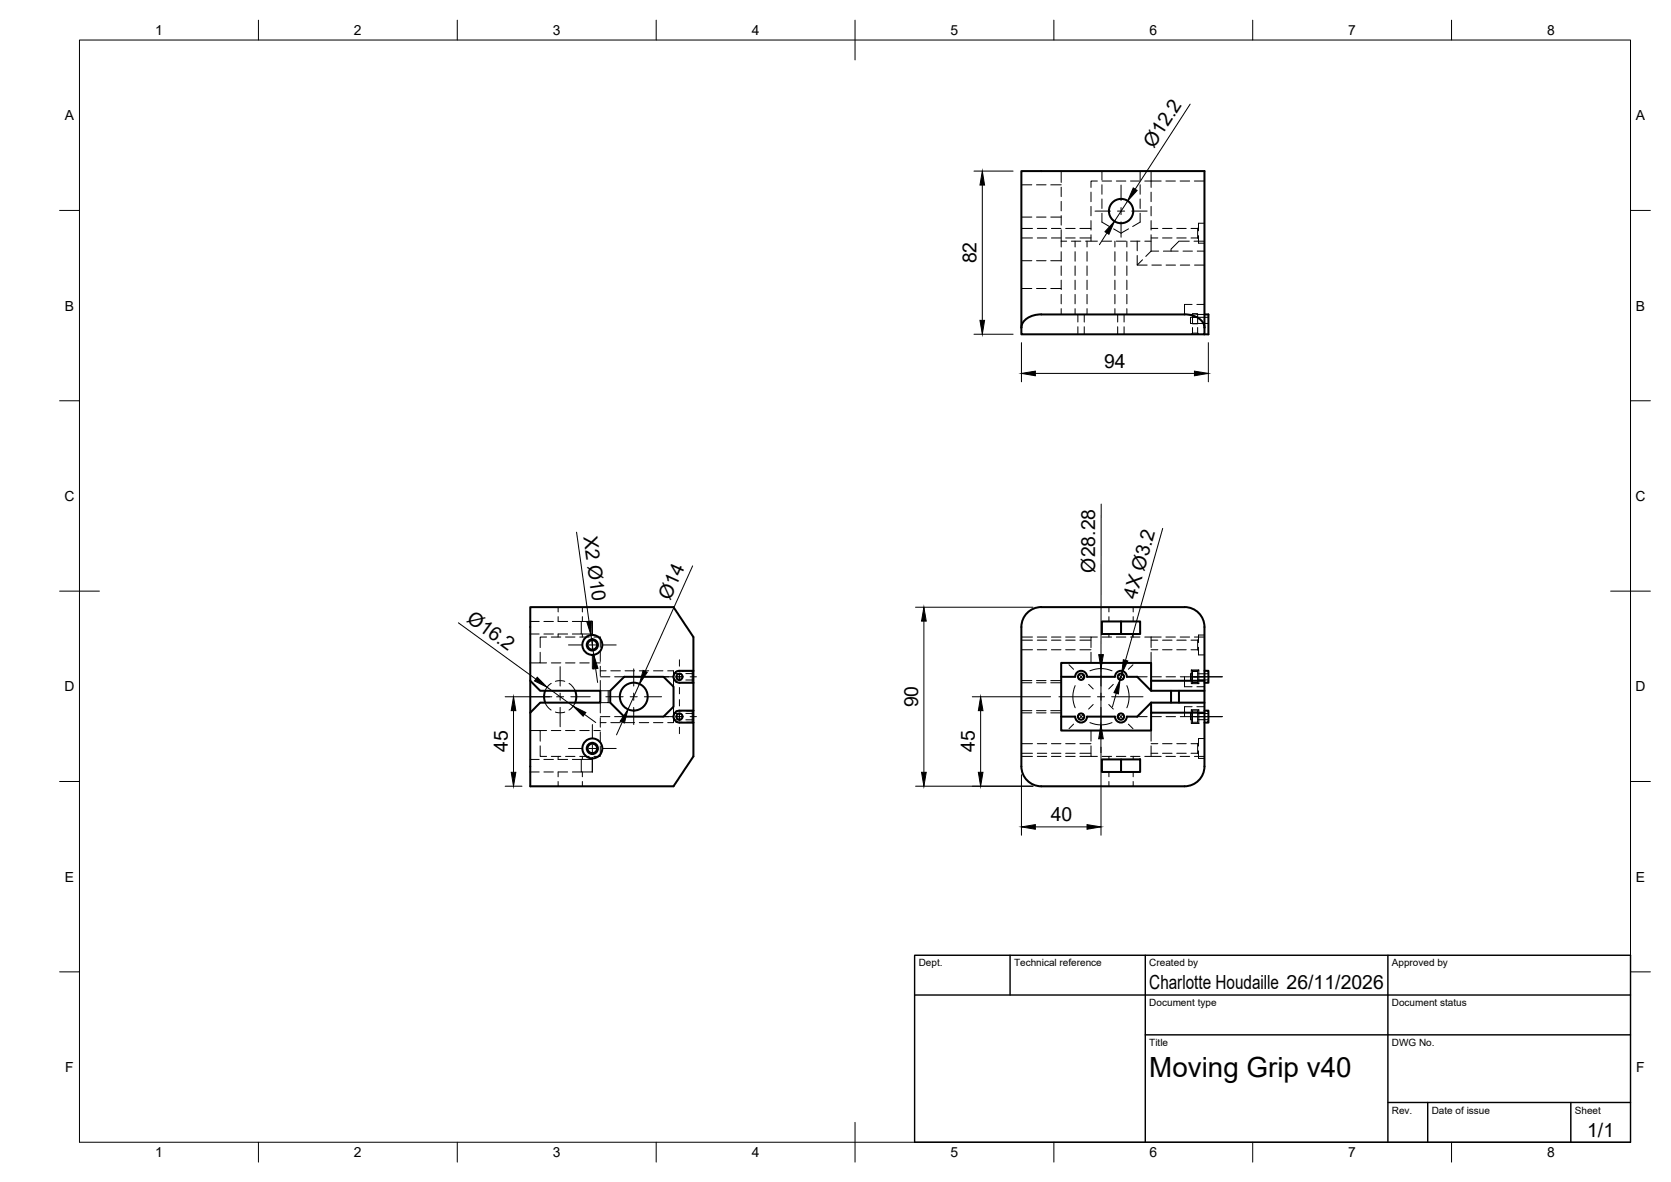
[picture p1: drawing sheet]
<svg xmlns="http://www.w3.org/2000/svg" width="420mm" height="297mm" viewBox="0 0 420 297" stroke-linecap="round" stroke-linejoin="round" font-family="sans-serif">
<!-- layer: Visible -->
<g fill="none" stroke="#000" stroke-width=".51">
<path d="M302.9 79h.9v5h-.9M256.8 82.3a4.1 4.1 0 0 1 4.1-3.2l36.9-.1a4.8 4.8 0 0 1 5 2.7l.1 .6M256.8 82.3v-39.3h46.1v39.3M256.8 82.3v1.7h46.1v-1.7M133.3 152.6h36.1l4.9 7.5v30l-4.9 7.5h-36.1v-18.5l2.5-2.5h15.1v-3h-15.1l-2.5-2.5zM258.6 153.7a4.8 4.8 0 0 1 3.2-1.1h36a5 5 0 0 1 5.1 5v35a5 5 0 0 1-5.1 5h-36a5 5 0 0 1-5-5v-35a5 5 0 0 1 1.8-3.9zM277.1 156.2h9.6v3.1h-9.6zM281.9 156.2v3.1M133.3 171.1v8M137.1 173.6l-.3 1.5 .3 1.5M144.6 173.6l.3 1.5-.3 1.5M157 170.1h9.8l2.6 2.5v5l-2.6 2.5h-9.8l-3.6-3.5v-3z"/>
<path d="M170.8 171.6h3.5M174.3 168.6h-3.5a1.49 1.49 0 0 0-1.4 1.5 1.49 1.49 0 0 0 1.4 1.5M174.3 178.6h-3.5a1.49 1.49 0 0 0-1.4 1.5 1.49 1.49 0 0 0 1.4 1.5h3.5M266.8 170.1h3.5M270.3 170.1a1.49 1.49 0 0 1 1.5-1.5 1.49 1.49 0 0 1 1.5 1.5h7.1a1.49 1.49 0 0 1 1.5-1.5 1.49 1.49 0 0 1 1.4 1.5h2.6l3.5 3.5v-2.5M289.4 176.6l-3.5 3.5h-2.6a1.5 1.5 0 0 1-1.5 1.5 1.5 1.5 0 0 1-1.5-1.5h-7a1.49 1.49 0 0 1-1.5 1.5 1.49 1.49 0 0 1-1.5-1.5M289.4 176.6v2.5M289.4 176.6h13.5M289.4 173.6h13.5M294.4 173.6v3M296.4 173.6v3M302.9 171.1h-13.5v-4.5h-22.6v17h22.6v-4.5h13.5"/>
<path d="M302.9 168.6h.9v3h-.9M302.9 178.6h.9v3h-.9M266.8 180.1h3.5M277.1 190.8h9.6v3.2h-9.6zM281.9 190.8v3.2"/>
<circle cx="281.9" cy="53" r="3.1"/>
<circle cx="148.9" cy="162.1" r="1.41"/>
<circle cx="148.9" cy="162.1" r="1.2"/>
<circle cx="148.9" cy="162.1" r="2.51"/>
<circle cx="159.4" cy="175.1" r="3.5"/>
<circle cx="170.8" cy="170.1" r=".77"/>
<circle cx="271.8" cy="170.1" r=".79"/>
<circle cx="281.8" cy="170.1" r=".79"/>
<circle cx="148.9" cy="188.1" r="1.41"/>
<circle cx="148.9" cy="188.1" r="1.2"/>
<circle cx="148.9" cy="188.1" r="2.51"/>
<circle cx="170.8" cy="180.1" r=".77"/>
<circle cx="271.8" cy="180.1" r=".79"/>
<circle cx="281.8" cy="180.1" r=".79"/>
</g>
<!-- layer: Hidden -->
<g fill="none" stroke="#000" stroke-width=".25">
<path d="M256.8 57.4h2.8M256.8 59.8h2.8M256.8 54.6h2.6M256.8 46.4h2.6M260.6 54.6h2.4M260.6 46.4h2.4M260.8 57.4h2.4M260.8 59.8h2.4M264.2 54.6h2.6M264.2 46.4h2.6M264.4 57.4h2.4M264.4 59.8h2.4"/>
<path d="M266.8 43v2.9M266.8 47v2.4M266.8 50.6v2.4M266.8 54.2v2.4M266.8 57.7v4.4M267.9 57.4h2.4M267.9 59.8h2.4M271.5 57.4h2.8M271.5 59.8h2.8M274.3 48.3v2.4M274.3 51.9v2.3M274.3 55.4v2.4"/>
<path d="M274.3 59v1.6M275.9 45.5h-1.6v1.6M277.1 43v2.2M277.1 46.4v2.4M277.1 50v2.4M277.1 53.6v2.2l1.9 1.1M277.1 45.5h2.4M280 57.5l1.9 1.1 1.9-1.1M280.7 45.5h2.4M284.3 45.5h2.3M286.7 53.6v2.2l-1.9 1.1M286.7 43v2.2"/>
<path d="M286.7 46.4v2.4M286.7 50v2.4M287.8 45.5h4.2M289.4 59v4.1M289.4 43v4.1M289.4 48.3v2.4M289.4 51.9v2.3M289.4 55.4v2.4M289.4 57.4h1.7M289.4 59.8h1.7M292.3 57.4h2.4M292.3 59.8h2.4"/>
<path d="M293.2 45.5h2.4M295.9 57.4h2.4M295.9 59.8h2.4M296.7 45.5h2.4M299.5 57.4h1.6M299.5 59.8h1.6M300.3 45.5h2.6M301.1 57.4v2.4M301.1 59.8l.2 .2M301.3 59.2v1.9h1.6M301.3 57.2l-.2 .2M302.9 56.1h-1.6v1.9"/>
<path d="M256.8 72.5h2.6M256.8 65.5h2.6M260.6 72.5h2.4M260.6 65.5h2.4M264.2 72.5h2.6M264.2 65.5h2.6M266.8 60.6h1.4M266.8 63.3v2.3M266.8 66.8v2.4M266.8 70.4v2.4M266.8 74v2.4M266.8 77.6v1.4"/>
<path d="M269.4 60.6h2.4M270.3 60.6v1.5M270.3 63.3v2.3M270.3 66.8v2.4M270.3 70.4v2.4M270.3 74v2.4M270.3 77.6v1.4M271 79v1.9M272.6 79v1.9M273 60.6h2.9M273.3 60.6v1.5M273.3 63.3v2.3"/>
<path d="M273.3 66.8v2.4M273.3 70.4v2.4M273.3 74v2.4M273.3 77.6v1.4M277.1 60.6h2.4M280.3 60.6v1.5M280.3 63.3v2.3M280.3 66.8v2.4M280.3 70.4v2.4M280.3 74v2.4M280.3 77.6v1.4M280.7 60.6h2.4"/>
<path d="M281 79v1.9M282.6 79v1.9M283.3 60.6v1.5M283.3 63.3v2.3M283.3 66.8v2.4M283.3 70.4v2.4M283.3 74v2.4M283.3 77.6v1.4M284.3 60.6h2.3M285.9 64.2v2.4l1.4-1.3M285.9 60.6v2.4M285.9 66.6h2.5"/>
<path d="M287.8 60.6h1.6M289.4 63.1l-1.3 1.3M289.4 63.1h1.9M289.6 66.6h2.4M292.5 63.1h3.7M293.2 66.6h2.4M296.8 66.6h2.3M297.5 63.1h2.3M299 60.6h-2.6l-2 2v.5M299.7 76.5h-1.9v2.5h1.9M299.8 78.9v2.2M299.8 78.9h1.3v.8h-1.3h1.3v1.4"/>
<path d="M299.8 79.7h-.5v1.6h.5M299.8 78.9h1.3M300.2 60.6h2.7M300.4 66.6h2.5M300.9 76.5h2M300.9 79h2M301 63.1h1.9M301.1 79.7h2.7M271 82.1v1.9M272.6 82.1v1.9M281 82.1v1.9M282.6 82.1v1.9"/>
<path d="M299.6 84l.2-.3h1.3l.3 .3M299.8 82.3v1.4M299.8 81.3h1.3M301.1 82.3v1.4M301.1 81.3h2.7M133.3 156.2h2.3M133.3 159.3h2.3M136.8 156.2h2.3M136.8 159.3h2.3M140.3 155v1.2h2.4M140.3 152.6v1.2M142.7 159.3h-2.4v.8"/>
<path d="M143.9 156.2h2.3v3.1h-2.3M146.2 156.2h2.7v3.1h-2.7M146.4 152.6v1.2M146.4 155v1.2M146.4 159.3v.8M278.8 152.6v1.2M278.8 155v1.2M278.8 159.3v.8M284.9 152.6v1.2M284.9 155v1.2M284.9 159.3v.8M302.9 159.6h-1.6v1.9"/>
<path d="M135.8 163.9v2.7h-2.5M135.8 166.6h1.6M137.1 176.6l.5 1 1 .8M137.4 160.1h-1.6v2.6M138.6 171.7l-1 .9-.5 1M138.6 160.1h2.4M138.6 166.6h2.4M139.7 171.2l.8-.1 1.5 .1M139.7 179l.8 .1 1.5-.1M142.2 160.1h2.4M142.2 166.6h2.4M143.1 171.7l.9 .9 .6 1"/>
<path d="M144.6 176.6l-.6 1-.9 .8M145.8 160.1h2.3M145.8 166.6h2.3M149.3 160.1h1.6v2.6M149.3 166.6h1.6M150.9 171v2.6h2.5M150.9 170.1h2.5M150.9 163.9v2.3M150.9 167.4v2.4M150.9 168.6h1.5M152.9 173.6v3h-2v2.6M152.9 176.6h.5"/>
<path d="M153.6 168.6h2.4M154.5 170.1h2.5M157.2 168.6h2.4M160.7 168.6h2.4M164.3 168.6h2.4M166.8 170.1h2.6v2.5M167.9 168.6h1.5v1.5M169.4 170.9h1.9M169.4 177.6v2.5M169.4 169.3h1.9M169.4 179.3h1.9M171.4 178.7h-1.4l-.8 1.4 .8 1.4h1.4"/>
<path d="M172.4 170.9h1.9M172.4 169.3h1.9M172.4 179.3h1.9M172.6 178.7h1.5M174.1 168.7v2.8l.2 .3M174.1 168.7h-4.1l-.8 1.4 .8 1.4h4.1M174.3 178.4l-.2 .3v2.8M174.3 168.4l-.2 .3M256.8 160.1h2.8M256.8 160.9h2.8M256.8 163.3h2.8M256.8 178.6h2.6"/>
<path d="M256.8 171.6h2.6M256.8 179.1h2.6M256.8 171h2.6M260.6 178.6h2.4M260.6 171.6h2.4M260.6 179.1h2.4M260.6 171h2.4M260.8 160.1h2.4M260.8 160.9h2.4M260.8 163.3h2.4M264.2 178.6h2.6M264.2 171.6h2.6"/>
<path d="M264.2 179.1h2.6M264.2 171h2.6M264.4 160.1h2.4M264.4 160.9h2.4M264.4 163.3h2.4M267.9 160.1h2.4M267.9 160.9h2.4M267.9 163.3h2.4M271.5 160.1h2.8M271.5 160.9h2.8M271.5 163.3h2.8M274.3 163.9v2.7"/>
<path d="M275.9 160.1h-1.6v2.6M277.1 160.1h2.4M280.7 160.1h2.4M284.3 160.1h2.3M285.9 170.1h2.5M287.8 160.1h4.2M289.4 160.1v2.6M289.4 163.9v2.7M289.4 160.9h1.7M289.4 163.3h1.7M289.6 170.1h2.4M292.3 160.9h2.4"/>
<path d="M292.3 163.3h2.4M293.2 160.1h2.4M293.2 170.1h2.4M295.9 160.9h2.4M295.9 163.3h2.4M296.7 160.1h2.4M296.8 170.1h2.3M297.8 170.1v2.5h1.9M299.5 160.9h1.6M299.5 163.3h1.6M299.6 171.8l.2-.3h1.3l.3 .3zM299.6 178.4h1.8v3.4h-1.8z"/>
<path d="M299.6 168.4v3.4M299.6 178.4l.2 .3M299.7 177.6h-1.9v2.5M299.8 168.7l-.2-.3h1.8l-.3 .3M299.8 168.6l1.3 .1M299.8 179.3h-.5v1.6h.5M299.8 169.3h-.5v1.6h.5M299.8 168.7h1.3M299.8 168.6h1.3M300.3 160.1h2.6M300.9 172.6h2M300.9 177.6h2"/>
<path d="M301.1 168.6v2.9h-1.3v-2.8M301.1 178.7h-1.3v2.8M301.1 160.9v2.4M301.1 178.7v2.8h-1.3M301.1 163.3l.2 .2M301.1 179.3h2.7M301.1 169.3h2.7M301.1 170.9h2.7M301.3 162.7v1.9h1.6M301.3 160.7l-.2 .2M301.4 168.4v3.4M301.4 178.4l-.3 .3"/>
<path d="M302.9 170.1h-3.1M133.3 183.6h2.5v2.7M133.3 190.8h2.3M133.3 194h2.3M135.8 187.4v2.7h1.6M135.8 183.6h1.6M136.8 190.8h2.3M136.8 194h2.3M138.6 190.1h2.4M138.6 183.6h2.4M140.3 190.1v.7h2.4M140.3 196.4v1.2"/>
<path d="M142.2 190.1h2.4M142.2 183.6h2.4M142.7 194h-2.4v1.2M143.9 190.8h5v3.2h-2.7v-3.2M143.9 194h2.3M145.8 190.1h2.3M145.8 183.6h2.3M146.4 190.1v.7M146.4 194v1.2M146.4 196.4v1.2M149.3 183.6h1.6M150.9 187.5v2.6h-1.6"/>
<path d="M150.9 180.1h2.5M150.9 180.4v2.3M150.9 183.9v2.4M150.9 181.6h1.5M153.6 181.6h2.4M154.5 180.1h2.5M157.2 181.6h2.4M160.7 181.6h2.4M164.3 181.6h2.4M166.8 180.1h2.6M169.4 180.1v1.5h-1.5M169.4 180.9h1.9"/>
<path d="M172.4 180.9h1.9M172.6 181.5h1.5M174.1 181.5l.2 .3M256.8 190.1h2.8M256.8 186.9h2.8M256.8 189.3h2.8M260.8 190.1h2.4M260.8 186.9h2.4M260.8 189.3h2.4M264.4 190.1h2.4M264.4 186.9h2.4M264.4 189.3h2.4"/>
<path d="M267.9 190.1h2.4M267.9 186.9h2.4M267.9 189.3h2.4M271.5 190.1h2.8M271.5 186.9h2.8M271.5 189.3h2.8M274.3 187.4v2.7h1.6M274.3 183.6v2.7M277.1 190.1h2.4M278.8 190.1v.7M278.8 194v1.2M278.8 196.4v1.2"/>
<path d="M280.7 190.1h2.4M284.3 190.1h2.3M284.9 190.1v.7M284.9 194v1.2M284.9 196.4v1.2M285.9 180.1h2.5M287.8 190.1h4.2M289.4 183.6v2.7M289.4 187.4v2.7M289.4 186.9h1.7M289.4 189.3h1.7M289.6 180.1h2.4"/>
<path d="M292.3 186.9h2.4M292.3 189.3h2.4M293.2 190.1h2.4M293.2 180.1h2.4M295.9 186.9h2.4M295.9 189.3h2.4M296.7 190.1h2.4M296.8 180.1h2.3M299.5 186.9h1.6M299.5 189.3h1.6M299.8 181.5l-.2 .3M300.3 190.1h2.6"/>
<path d="M300.4 180.1h2.5M301.1 186.9v2.4M301.1 181.5l.3 .3M301.1 189.3l.2 .2M301.1 180.9h2.7M301.3 188.7v1.9h1.6M301.3 186.7l-.2 .2M302.9 185.6h-1.6v1.9"/>
</g>
<!-- layer: BORDER -->
<g fill="none" stroke="#000" stroke-width=".25">
<path d="M20 10.1h390v276.9h-390zM65 5.1v5M115 5.1v5M165 5.1v5M215 5.1v10M265 5.1v5M315 5.1v5M365 5.1v5M15 52.9h5M410 52.9h5M15 100.7h5M410 100.7h5"/>
<path d="M15 148.6h10M405 148.6h10M15 196.4h5M410 196.4h5M15 244.2h5M410 244.2h5M65 287v5M115 287v5M165 287v5M215 282.1v9.9M265 287v5M315 287v5"/>
<path d="M365 287v5"/>
</g>
<!-- layer: TITLEBLOCK -->
<path d="M230 240.1h180v46.9h-180zM230 250h180M254 240.1v9.9M288 240.1v46.9M349 240.1v46.9M288 260.1h122M349 277.1h61M359 277.1v9.9M395 277.1v9.9" fill="none" stroke="#000" stroke-width=".36"/>
<!-- layer: Smart Centers -->
<g fill="none" stroke="#000" stroke-width=".25">
<path d="M275.3 53.1h3.9M281 53.1h1.8M281.9 46.5v3.9M281.9 52.2v1.7M281.9 55.7v3.9M284.6 53.1h3.8M148.9 156.1v3.3M133.3 175.1h4.9M140 175.1h1.7M140.8 167.5v4.9M140.8 174.2v1.8M140.8 177.8v4.8"/>
<path d="M142.9 162.1h3.4M143.5 175.1h4.9M148.1 162.1h1.7M148.9 161.2v1.8M148.9 164.8v3.3M151.6 162.1h3.3M152.3 175.1h4.4M158.5 175.1h1.7M159.3 168.1v4.3M159.3 174.2v1.8M159.3 177.8v4.3M162 175.1h4.3"/>
<path d="M166.6 170.1h1.6M169.9 170.1h1.8M170.8 165.8v1.6M170.8 169.2v1.8M170.8 172.8v1.6M170.8 175.8v1.6M170.8 179.2v1.8M173.5 170.1h1.6M266.3 175.1h7.9M268.8 167.1l1.1 1.1M270.3 172.3a7.1 7.1 0 0 0 0 5.6M271.2 169.4l1.3 1.3"/>
<path d="M271.3 179.4l1.2 1.3M272.5 179.5l-1.3 1.2M272.5 169.5l-1.2 1.3M273.7 172l1.2 1.1M274 168.6a7.1 7.1 0 0 1 5.6 0M274.9 177l-1.2 1.2M275.9 175.1h1.8M276.8 164.5v7.9M276.8 174.2v1.8M276.8 177.8v7.9M278.8 177l1.1 1.2M279.5 175.1h7.9"/>
<path d="M279.9 172l-1.1 1.1M281.2 169.5l1.2 1.3M281.2 179.5l1.3 1.2M282.4 179.4l-1.2 1.3M282.5 169.4l-1.3 1.3M283.3 172.3a7.1 7.1 0 0 1 0 5.6M284.9 167.1l-1.2 1.1M299.3 170.1h8M142.9 188.1h3.4M148.1 188.1h1.7M148.9 182.1v3.3M148.9 187.2v1.8"/>
<path d="M148.9 190.8v3.3M151.6 188.1h3.3M166.6 180.1h1.6M169.9 180.1h1.8M170.8 182.8v1.6M173.5 180.1h1.6M269.9 182l-1.1 1.1M274 181.6a7.1 7.1 0 0 0 5.6 0M283.7 182l1.2 1.1M299.3 180.1h8"/>
</g>
<!-- layer: FD_Dimensions -->
<g fill="none" stroke="#000" stroke-width=".25">
<path d="M299.3 26.2l-13.9 21.3M244.9 43h9.8M247 46.5v34M278.3 58.6l-1.9 2.9M283.5 50.5l-3.3 5.1M244.9 84h9.8M256.8 86.1v9.9M260.3 93.8h40M303.8 86.1v9.9M145 133.7l3.1 22.5M276.9 126.7l-.1 37.8M292.4 132.8l-9.4 33.2"/>
<path d="M115.3 156.5l19.4 14.2M148.6 159.6l.7 5M174.2 142.2l-12 26.5M230.2 152.6h29.5M232.3 156.1v38M127 175.1h11.7M129.1 178.6v15.5M137.6 172.7l6.5 4.8M147 179.5l2.8 2.1M149.8 168l.5 3.5M160.8 171.9l-2.9 6.4M244.5 175.1h19.7"/>
<path d="M246.6 178.6v15.5M276.8 168v14.2M280.7 174.2l-1 3.4M282 169.3l-.4 1.6M127 197.6h4.3M156.5 181.5l-1.5 3.2M230.2 197.6h29.5M256.8 194.7v15.2M276.8 185.7v24.2M260.3 207.8h13"/>
</g>
<g fill="#000" stroke="#000" stroke-width=".25">
<path d="M247 43l.6 3.5h-1.2zM280.2 55.6l-1.4 3.3-1-.7zM284.9 47.2l1 .7-2.4 2.6zM246.4 80.5h1.2l-.6 3.5zM256.8 93.8l3.5-.5v1.1zM300.3 93.3l3.5 .5-3.5 .6zM147.5 156.2l1.2-.1-.1 3.5zM232.3 152.6l.6 3.5h-1.2zM129.1 175.1l.6 3.5h-1.2zM135.1 170.2l2.5 2.5-3.2-1.6zM144.1 177.5l3.2 1.6-.7 .9zM149.3 164.6l1 3.3-1.1 .2z"/>
<path d="M161.7 168.5l1.1 .4-2 3zM246.6 175.1l.6 3.5h-1.2zM276.3 164.5h1.1l-.6 3.5zM281.6 170.9l-.4 3.5-1.1-.3zM282.4 165.8l1.2 .3-1.6 3.2zM128.5 194.1h1.2l-.6 3.5zM157.9 178.3l-.9 3.4-1.1-.5zM231.7 194.1h1.2l-.6 3.5zM246 194.1h1.2l-.6 3.5zM276.8 182.2l.6 3.5h-1.2zM256.8 207.8l3.5-.6v1.2zM273.3 207.2l3.5 .6-3.5 .6z"/>
</g>
<text font-size="7" x="289" y="270.6">Moving Grip v40</text>
<g font-size="4.9">
<text x="290.1" y="37.5" transform="rotate(-57 290.1 37.5)">Ø12.2</text>
<text x="245.5" y="66.2" transform="rotate(-90 245.5 66.2)">82</text>
<text x="277.6" y="92.4">94</text>
<text x="146.7" y="134.9" transform="rotate(82 146.7 134.9)">X2 Ø10</text>
<text x="275.3" y="143.9" transform="rotate(-90 275.3 143.9)">Ø28.28</text>
<text x="117.1" y="156" transform="rotate(36 117.1 156)">Ø16.2</text>
<text x="168.5" y="151.1" transform="rotate(-66 168.5 151.1)">Ø14</text>
<text x="285.7" y="150.7" transform="rotate(-74 285.7 150.7)">4X Ø3.2</text>
<text x="230.8" y="177.8" transform="rotate(-90 230.8 177.8)">90</text>
<text x="127.7" y="189" transform="rotate(-90 127.7 189)">45</text>
<text x="245.1" y="189" transform="rotate(-90 245.1 189)">45</text>
<text x="264.2" y="206.3">40</text>
<text x="289" y="248.5">Charlotte Houdaille 26/11/2026</text>
<text x="399.1" y="285.7">1/1</text>
</g>
<g font-size="3.5">
<text x="39" y="8.8">1</text>
<text x="89" y="8.8">2</text>
<text x="139" y="8.8">3</text>
<text x="189" y="8.8">4</text>
<text x="239" y="8.8">5</text>
<text x="289" y="8.8">6</text>
<text x="339" y="8.8">7</text>
<text x="389" y="8.8">8</text>
<text x="16.3" y="30.2">A</text>
<text x="411.3" y="30.2">A</text>
<text x="16.3" y="78">B</text>
<text x="411.3" y="78">B</text>
<text x="16.2" y="125.9">C</text>
<text x="411.2" y="125.9">C</text>
<text x="16.2" y="173.7">D</text>
<text x="411.2" y="173.7">D</text>
<text x="16.3" y="221.6">E</text>
<text x="411.3" y="221.6">E</text>
<text x="16.4" y="269.4">F</text>
<text x="411.4" y="269.4">F</text>
<text x="39" y="290.8">1</text>
<text x="89" y="290.8">2</text>
<text x="139" y="290.8">3</text>
<text x="189" y="290.8">4</text>
<text x="239" y="290.8">5</text>
<text x="289" y="290.8">6</text>
<text x="339" y="290.8">7</text>
<text x="389" y="290.8">8</text>
</g>
<g font-size="2.5">
<text x="231" y="242.9">Dept.</text>
<text x="255" y="242.9">Technical reference</text>
<text x="289" y="242.9">Created by</text>
<text x="350" y="242.9">Approved by</text>
<text x="289" y="252.8">Document type</text>
<text x="350" y="252.8">Document status</text>
<text x="289" y="262.9">Title</text>
<text x="350" y="262.9">DWG No.</text>
<text x="350" y="279.9">Rev.</text>
<text x="360" y="279.9">Date of issue</text>
<text x="396" y="279.9">Sheet</text>
</g>
</svg>
